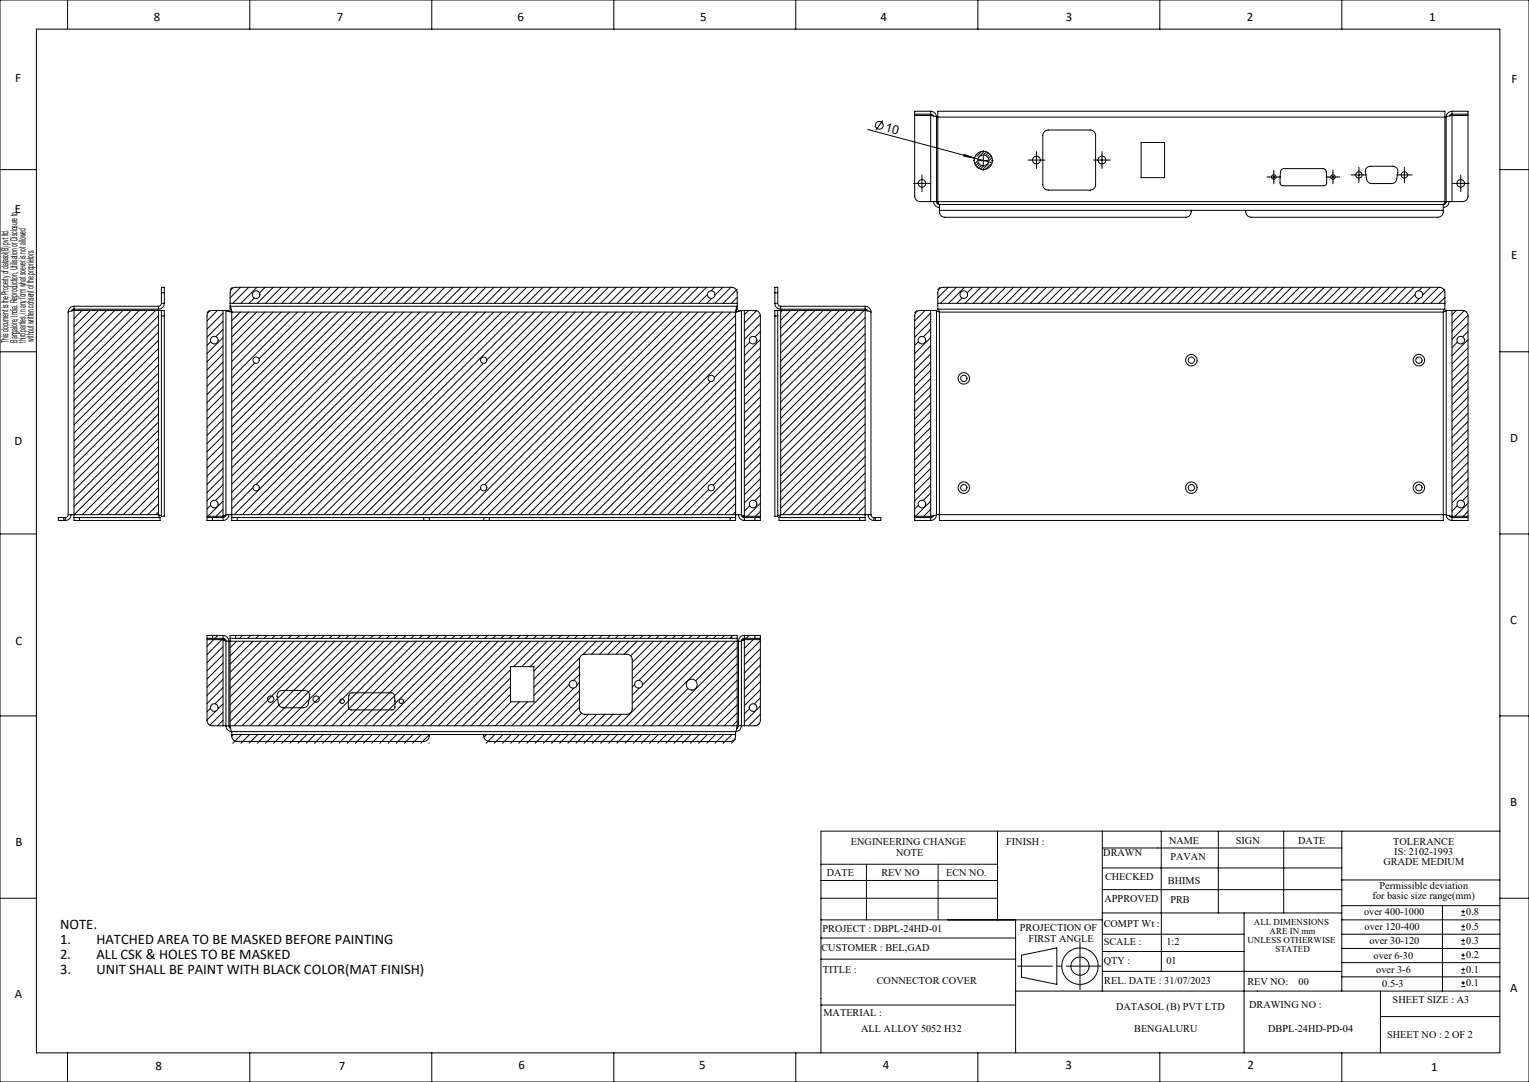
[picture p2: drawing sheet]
<svg xmlns="http://www.w3.org/2000/svg" width="420mm" height="297mm" viewBox="0 0 420 297" stroke-linecap="round" stroke-linejoin="round" font-family="sans-serif">
<g fill="none" stroke="#000" stroke-width=".27">
<path d="M0 0h420v297h-420zM10 8h402v281h-402zM18.6 0v7.9M68.6 0v8M118.6 0v8M168.6 0v8M218.6 0v8M268.6 0v8M318.6 0v8M368.6 0v8M238.3 35.5l29.4 7.9M242.5 33.1l-2 2.6"/>
<path d="M255.7 31.7h-4.4v22.1a1.5 1.5 0 0 0 1.5 1.5h2.9M255.7 31.7l1.6 .4M255.7 30.5a1.6 1.6 0 0 1 1.6 1.6M255.7 31.3l.7 .5M255.7 30.5v.8M255.7 31.7v23.6M255.7 30.5h-4.4v.8h4.4M257.3 32.1v23.2M257.6 32.1v-1.6h139.3v1.6M257.6 32.1v23.2M257.6 32.1h139.3M286.9 36.1l1.1-.4h11.5a1.5 1.5 0 0 1 1.5 1.5v13.5a1.5 1.5 0 0 1-1.5 1.5h-11.5a1.5 1.5 0 0 1-1.5-1.5v-13.5z"/>
<path d="M313.5 39.1h6.4v9.7h-6.4zM396.9 32.1v23.2M397.3 32.1v23.2M398.9 31.7h4.4v22.1a1.5 1.5 0 0 1-1.5 1.5h-2.9M398.9 31.7l-1.6 .4M398.9 31.3l-.8 .5M398.9 30.5a1.6 1.6 0 0 0-1.6 1.6M398.9 30.5v.8M398.9 31.7v23.6M398.9 30.5h4.4v.8h-4.4M0 46.6h10M252 50.3h2.5"/>
<path d="M253.3 49.1v2.5M255.7 55.3h1.6M256.5 55.3a1.6 1.6 0 0 0 1.6 1.6M257.3 55.3a.8 .8 0 0 0 .8 .8M257.6 55.3l.1 .8M257.6 55.3l.5 .8M257.6 55.3h139.3M258.1 57.7a1.57 1.57 0 0 0 1.5 1.9h66.1a1.56 1.56 0 0 0 1.5-1.9M258.1 56.1v1.6M258.1 57.7h138.4M258.1 56.1h138.4M264.9 42.4l2.8 1-3-.5z"/>
<path d="M267.7 43.4l4.8 1.3M268.6 44.1l-.8 .8M268.8 44.7l-.8 .7M268.9 44h2.5M269.1 45.1l-.7 .7M269.5 45.4l-.7 .8M269.6 41.6l-1.3 1.3M270.1 42.8v2.5M270.2 45.5l-.9 .9M270.4 41.6l-1.6 1.6M271 41.7l-.8 .8M271.5 42l-.7 .7"/>
<path d="M271.5 44.9l-1.6 1.6M271.9 42.3l-.7 .7M272.1 45.1l-1.3 1.4M272.2 42.7l-.7 .8M272.5 43.2l-.7 .8M272.6 43.9l-.3 .2M283.5 43.9h2.5M284.7 42.7v2.5M301.5 43.9h2.5M302.7 42.7v2.5M342.2 57.7a1.57 1.57 0 0 0 1.5 1.9h51.3a1.56 1.56 0 0 0 1.5-1.9M348.6 48.6h2.5"/>
<path d="M349.9 47.3v2.5M352 46.5l.6-.2h10.8a.9 .9 0 0 1 .9 .8l.1 3.1a.8 .8 0 0 1-.8 .8h-11.2a.8 .8 0 0 1-.8-.8l.1-3.1zM364.9 48.6h2.5M366.1 47.3v2.5M372 48h2.5M373.3 46.8v2.5M375.4 46.1l1-.5h6.2a1.4 1.4 0 0 1 1.4 1.7l-.4 1.9a1.4 1.4 0 0 1-1.3 1.2h-5.5a1.4 1.4 0 0 1-1.4-1.2l-.4-2.2zM384.5 48h2.5M385.8 46.8v2.5M396.5 56.1v1.6M396.9 55.3l-.1 .8M396.9 55.3l-.4 .8"/>
<path d="M397.3 55.3h1.6M397.3 55.3a.8 .8 0 0 1-.8 .8M398.1 55.3a1.6 1.6 0 0 1-1.6 1.6M400 50.3h2.5M401.3 49.1v2.5M412 46.6h8M63.8 78.9l-.6 .6M66.1 78.9l-2.9 2.8M68.3 78.9l-4.4 4.4M70.6 78.9l-4.4 4.4M72.8 78.9l-1.5 1.5M75.1 78.9l-4.4 4.4"/>
<path d="M77.3 78.9l-4.4 4.4M79.5 78.9l-4.4 4.4M81.8 78.9l-4.4 4.4M84 78.9l-4.4 4.4M86.3 78.9l-4.4 4.4M88.5 78.9l-4.4 4.4M90.8 78.9l-4.4 4.4M93 78.9l-4.4 4.4M95.3 78.9l-4.4 4.4M97.5 78.9l-4.4 4.4M99.8 78.9l-4.4 4.4M102 78.9l-4.4 4.4"/>
<path d="M104.2 78.9l-4.4 4.4M106.5 78.9l-4.4 4.4M108.7 78.9l-4.4 4.4M111 78.9l-4.4 4.4M113.2 78.9l-4.4 4.4M115.5 78.9l-4.4 4.4M117.7 78.9l-4.4 4.4M120 78.9l-4.4 4.4M122.2 78.9l-4.4 4.4M124.4 78.9l-4.4 4.4M126.7 78.9l-4.4 4.4M128.9 78.9l-4.4 4.4"/>
<path d="M131.2 78.9l-4.4 4.4M133.4 78.9l-4.4 4.4M135.7 78.9l-4.4 4.4M137.9 78.9l-4.4 4.4M140.2 78.9l-4.4 4.4M142.4 78.9l-4.4 4.4M144.7 78.9l-4.4 4.4M146.9 78.9l-4.4 4.4M149.1 78.9l-4.4 4.4M151.4 78.9l-4.4 4.4M153.6 78.9l-4.4 4.4M155.9 78.9l-4.4 4.4"/>
<path d="M158.1 78.9l-4.4 4.4M160.4 78.9l-4.4 4.4M162.6 78.9l-4.4 4.4M164.9 78.9l-4.4 4.4M167.1 78.9l-4.4 4.4M169.4 78.9l-4.4 4.4M171.6 78.9l-4.4 4.4M173.8 78.9l-4.4 4.4M176.1 78.9l-4.4 4.4M178.3 78.9l-4.4 4.4M180.6 78.9l-4.4 4.4M182.8 78.9l-4.4 4.4"/>
<path d="M185.1 78.9l-4.4 4.4M187.3 78.9l-4.4 4.4M189.6 78.9l-4.4 4.4M191.8 78.9l-4.4 4.4M194 78.9l-4.4 4.4M196.3 78.9l-1 .9M198.5 78.9l-2.1 2.1M200.8 78.9l-4.4 4.4M202.5 79.4l-3.9 3.9M258.2 78.9l-.6 .6M260.5 78.9l-2.9 2.8M262.7 78.9l-4.4 4.4"/>
<path d="M265 78.9l-4.4 4.4M267.2 78.9l-1.5 1.5M269.4 78.9l-4.4 4.4M271.7 78.9l-4.4 4.4M273.9 78.9l-4.4 4.4M276.2 78.9l-4.4 4.4M278.4 78.9l-4.4 4.4M280.7 78.9l-4.4 4.4M282.9 78.9l-4.4 4.4M285.2 78.9l-4.4 4.4M287.4 78.9l-4.4 4.4M289.7 78.9l-4.4 4.4"/>
<path d="M291.9 78.9l-4.4 4.4M294.1 78.9l-4.4 4.4M296.4 78.9l-4.4 4.4M298.6 78.9l-4.4 4.4M300.9 78.9l-4.4 4.4M303.1 78.9l-4.4 4.4M305.4 78.9l-4.4 4.4M307.6 78.9l-4.4 4.4M309.9 78.9l-4.4 4.4M312.1 78.9l-4.4 4.4M314.3 78.9l-4.4 4.4M316.6 78.9l-4.4 4.4"/>
<path d="M318.8 78.9l-4.4 4.4M321.1 78.9l-4.4 4.4M323.3 78.9l-4.4 4.4M325.6 78.9l-4.4 4.4M327.8 78.9l-4.4 4.4M330.1 78.9l-4.4 4.4M332.3 78.9l-4.4 4.4M334.6 78.9l-4.4 4.4M336.8 78.9l-4.4 4.4M339 78.9l-4.4 4.4M341.3 78.9l-4.4 4.4M343.5 78.9l-4.4 4.4"/>
<path d="M345.8 78.9l-4.4 4.4M348 78.9l-4.4 4.4M350.3 78.9l-4.4 4.4M352.5 78.9l-4.4 4.4M354.8 78.9l-4.4 4.4M357 78.9l-4.4 4.4M359.3 78.9l-4.4 4.4M361.5 78.9l-4.4 4.4M363.7 78.9l-4.4 4.4M366 78.9l-4.4 4.4M368.2 78.9l-4.4 4.4M370.5 78.9l-4.4 4.4"/>
<path d="M372.7 78.9l-4.4 4.4M375 78.9l-4.4 4.4M377.2 78.9l-4.4 4.4M379.5 78.9l-4.4 4.4M381.7 78.9l-4.4 4.4M383.9 78.9l-4.4 4.4M386.2 78.9l-4.4 4.4M388.4 78.9l-4.4 4.4M390.7 78.9l-1 .9M392.9 78.9l-2.1 2.1M395.2 78.9l-4.4 4.4M396.9 79.4l-3.9 3.9"/>
<path d="M0 96.6h10M18.7 85.7v55.6M20.3 85.2l-1.6 .5M20.3 84.1a1.6 1.6 0 0 0-1.6 1.6M20.3 84.9l-.7 .5M20.3 85.2h23.2M20.3 84.1h23.2M20.3 84.9h23.2M20.3 84.1v.8M20.3 85.2v56.1M22.5 85.2l-2.2 2.2M24.8 85.2l-4.5 4.5"/>
<path d="M27 85.2l-6.7 6.7M29.3 85.2l-9 9M31.5 85.2l-11.2 11.2M33.8 85.2l-13.5 13.5M36 85.2l-15.7 15.7M38.3 85.2l-18 17.9M40.5 85.2l-20.2 20.2M42.7 85.2l-22.4 22.4M43.5 86.7l-23.2 23.2M43.5 88.9l-23.2 23.2M43.5 91.2l-23.2 23.2M43.5 93.4l-23.2 23.2"/>
<path d="M43.5 95.7l-23.2 23.2M43.5 97.9l-23.2 23.2M43.5 85.2h.8M43.5 84.1v.8M43.5 85.2v56.1M44.3 85.2h.8v1.5M44.3 85.2v1.5M44.3 80.4v-1.5h.8v1.5M44.3 83.3a.8 .8 0 0 1-.8 .8M44.3 83.3h.8M44.3 86.7h.8M44.3 80.4h.8"/>
<path d="M44.3 80.4v2.9M44.3 86.7v55M45.1 83.3a1.6 1.6 0 0 1-1.6 1.6M45.1 86.7v55h-.8M45.1 80.4v2.9M57.5 85.2l-.6 .6M57.9 93.8l-1 1M59.7 85.2l-2.8 2.9M61.3 85.9l-4.4 4.4M61.3 88.2l-4.4 4.4M61.3 90.4l-2 2M61.3 92.7l-4.4 4.4"/>
<path d="M61.3 94.9l-4.4 4.4M61.3 97.2l-4.4 4.4M61.3 99.4l-4.4 4.4M61.3 85.2h.8M61.3 85.2h-2.9a1.5 1.5 0 0 0-1.5 1.5v55h4.4M61.3 85.2v56.5M62.1 85.2l1.6 .5M62.1 85.2h.8l.8 .5M62.1 85.2v56.1M63.2 84.1l.5 1.6M63.2 84.1v.8l.5 .8M63.2 83.3v.8"/>
<path d="M63.2 83.3v-2.9a1.5 1.5 0 0 1 1.5-1.5h136.3a1.5 1.5 0 0 1 1.5 1.5v2.9M63.2 84.1h139.3M63.2 83.3h139.3M63.7 85.7v55.6M63.7 85.7h138.4M63.8 85.7l-.1 .1M66 85.7l-2.3 2.3M68.3 85.7l-4.6 4.6M69.9 81.8l-1.5 1.5M70 99.7l-6.3 6.3M70.5 85.7l-6.8 6.8M72.7 85.7l-9 9.1"/>
<path d="M75 85.7l-11.3 11.3M77.2 85.7l-13.5 13.5M79.5 85.7l-15.8 15.8M81.7 85.7l-18 18M84 85.7l-12.8 12.8M86.2 85.7l-22.5 22.5M88.5 85.7l-24.8 24.8M90.7 85.7l-27 27M93 85.7l-29.3 29.3M95.2 85.7l-31.5 31.5M97.4 85.7l-33.7 33.7M99.7 85.7l-36 36"/>
<path d="M101.9 85.7l-38.2 38.2M104.2 85.7l-40.5 40.5M106.4 85.7l-42.7 42.7M108.7 85.7l-45 45M110.9 85.7l-47.2 47.2M113.2 85.7l-49.5 49.5M115.4 85.7l-51.7 51.7M117.6 85.7l-47.3 47.3M119.9 85.7l-55.4 55.3M122.1 85.7l-55.3 55.3M124.4 85.7l-55.4 55.3M126.6 85.7l-55.3 55.3"/>
<path d="M128.9 85.7l-55.4 55.3M131.1 85.7l-55.3 55.3M132.8 99.7l-41.3 41.3M133.4 85.7l-55.4 55.3M135.6 85.7l-55.3 55.3M137.9 85.7l-55.4 55.3M140.1 85.7l-55.3 55.3M142.3 85.7l-55.3 55.3M144.6 85.7l-55.4 55.3M146.8 85.7l-13.1 13.1M149.1 85.7l-55.4 55.3M151.3 85.7l-55.3 55.3"/>
<path d="M153.6 85.7l-55.4 55.3M155.8 85.7l-55.3 55.3M158.1 85.7l-55.4 55.3M160.3 85.7l-55.3 55.3M162.6 85.7l-55.4 55.3M164.8 85.7l-55.4 55.3M167 85.7l-55.3 55.3M169.3 85.7l-55.4 55.3M171.5 85.7l-55.3 55.3M173.8 85.7l-55.4 55.3M176 85.7l-55.3 55.3M178.3 85.7l-55.4 55.3"/>
<path d="M180.5 85.7l-47.4 47.3M182.8 85.7l-55.4 55.3M185 85.7l-55.3 55.3M187.2 85.7l-55.3 55.3M189.5 85.7l-55.4 55.3M191.7 85.7l-55.3 55.3M194 85.7l-55.4 55.3M194.3 80.8l-2.4 2.5M195.5 81.9l-1.4 1.4M196.2 85.7l-55.3 55.3M198.5 85.7l-55.4 55.3M200.7 85.7l-55.3 55.3"/>
<path d="M202.1 88.8l-52.2 52.2M202.1 91.1l-50 49.9M202.1 95.5l-45.5 45.5M202.1 97.8l-5.9 5.8M202.1 86.6l-54.5 54.4M202.1 93.3l-47.8 47.7M202.1 85.7v55.6M202.5 84.1l-.4 1.6M202.5 84.1v.8l-.4 .8M202.5 83.3v.8M202.5 81.6l-1.6 1.7M203.7 85.2l-1.6 .5"/>
<path d="M203.7 85.2h-.8l-.8 .5M203.7 85.2h.8M203.7 85.2v56.1M204.5 85.2h2.9a1.5 1.5 0 0 1 1.5 1.5v55h-4.4M204.5 85.2v56.5M205.7 85.2l-1.2 1.2M206 93.9l-1.5 1.5M207.9 85.2l-3.4 3.5M208.9 86.5l-4.4 4.4M208.9 88.7l-4.4 4.4M208.9 91l-1.5 1.5M208.9 93.2l-4.4 4.4"/>
<path d="M208.9 95.5l-4.4 4.4M208.9 97.7l-4.4 4.4M208.9 100l-4.4 4.4M212.8 80.4v-1.5h.8v1.5M212.8 83.3a1.6 1.6 0 0 0 1.6 1.6M212.8 83.3h.8M212.8 86.7v55h.8M212.8 86.7h.8M212.8 80.4v2.9M212.8 80.4h.8M213.6 85.2v1.5M213.6 85.2h-.8v1.5"/>
<path d="M213.6 85.2h.8M213.6 83.3a.8 .8 0 0 0 .8 .8M213.6 80.4v2.9M213.6 86.7v55M214.4 85.2h23.2M214.4 84.1h23.2M214.4 84.1v.8M214.4 85.2v56.1M214.4 84.9h23.2M214.9 85.2l-.5 .5M217.1 85.2l-2.7 2.7M219.4 85.2l-5 5"/>
<path d="M221.6 85.2l-7.2 7.2M223.9 85.2l-9.5 9.4M226.1 85.2l-11.7 11.7M228.4 85.2l-14 13.9M230.6 85.2l-16.2 16.2M232.8 85.2l-18.4 18.4M235.1 85.2l-20.7 20.7M237.3 85.2l-22.9 22.9M237.6 85.2l1.6 .5M237.6 84.1a1.6 1.6 0 0 1 1.6 1.6M237.6 84.9l.8 .5M237.6 84.1v.8"/>
<path d="M237.6 85.2v56.1M237.6 87.2l-23.2 23.2M237.6 89.4l-23.2 23.2M237.6 91.6l-23.2 23.2M237.6 93.9l-23.2 23.2M237.6 96.1l-23.2 23.2M237.6 98.4l-23.2 23.2M239.2 85.7v55.6M251.9 85.2l-.6 .6M252.3 93.8l-1 1M254.1 85.2l-2.8 2.9M255.7 85.9l-4.4 4.4"/>
<path d="M255.7 88.2l-4.4 4.4M255.7 90.4l-2 2M255.7 92.7l-4.4 4.4M255.7 94.9l-4.4 4.4M255.7 97.2l-4.4 4.4M255.7 99.4l-4.4 4.4M255.7 85.2h1.6M255.7 85.2h-2.9a1.5 1.5 0 0 0-1.5 1.5v55h4.4M255.7 85.2v56.5M257.3 85.2l.8 .5M257.3 85.2v56.1M257.6 83.3v-2.9a1.5 1.5 0 0 1 1.5-1.5h136.3a1.5 1.5 0 0 1 1.5 1.5v2.9"/>
<path d="M257.6 83.3v1.6M257.6 84.9l.5 .8M257.6 83.3h139.3M257.6 84.9h139.3M258.1 85.7h138.4M258.1 85.7v55.6M264.3 81.8l-1.5 1.5M388.7 80.8l-2.4 2.5M389.9 81.9l-1.4 1.4M396.5 85.7v55.6M396.9 81.6l-1.6 1.7M396.9 83.3v1.6"/>
<path d="M396.9 84.9l-.4 .8M397.3 85.2h1.6M397.3 85.2l-.8 .5M397.3 85.2v56.1M398.9 85.2h2.9a1.5 1.5 0 0 1 1.5 1.5v55h-4.4M398.9 85.2v56.5M400 85.2l-1.1 1.2M400.3 93.9l-1.4 1.5M402.3 85.2l-3.4 3.5M403.3 86.5l-4.4 4.4M403.3 88.7l-4.4 4.4M403.3 91l-1.5 1.5"/>
<path d="M403.3 93.2l-4.4 4.4M403.3 95.5l-4.4 4.4M403.3 97.7l-4.4 4.4M403.3 100l-4.4 4.4M412 96.6h8M43.5 100.2l-23.2 23.2M43.5 102.4l-23.2 23.2M43.5 104.6l-23.2 23.2M43.5 106.9l-23.2 23.2M43.5 109.1l-23.2 23.2M43.5 111.4l-23.2 23.2M43.5 113.6l-23.2 23.2"/>
<path d="M43.5 115.9l-23.2 23.2M43.5 118.1l-23.1 23.2M61.3 101.6l-4.4 4.4M61.3 106.1l-4.4 4.4M61.3 108.4l-4.4 4.4M61.3 110.6l-4.4 4.4M61.3 112.9l-4.4 4.4M61.3 115.1l-4.4 4.4M61.3 117.4l-4.4 4.4M61.3 119.6l-4.4 4.4M61.3 103.9l-4.4 4.4M195.1 104.7l-36.3 36.3"/>
<path d="M202.1 100l-41 41M202.1 102.3l-38.8 38.7M202.1 104.5l-36.5 36.5M202.1 106.8l-34.3 34.2M202.1 109l-32 32M202.1 111.3l-29.8 29.7M202.1 115.8l-25.3 25.2M202.1 118l-23.1 23M202.1 113.5l-27.5 27.5M208.9 102.2l-4.4 4.4M208.9 104.5l-4.4 4.4M208.9 106.7l-4.4 4.4"/>
<path d="M208.9 109l-4.4 4.4M208.9 111.2l-4.4 4.4M208.9 113.4l-4.4 4.4M208.9 115.7l-4.4 4.4M208.9 117.9l-4.4 4.4M237.6 100.6l-23.2 23.2M237.6 102.9l-23.2 23.2M237.6 105.1l-23.2 23.2M237.6 107.4l-23.2 23.2M237.6 109.6l-23.2 23.2M237.6 111.9l-23.2 23.2M237.6 114.1l-23.2 23.2"/>
<path d="M237.6 116.3l-23.2 23.2M237.6 118.6l-22.6 22.7M255.7 101.6l-4.4 4.4M255.7 106.1l-4.4 4.4M255.7 108.4l-4.4 4.4M255.7 110.6l-4.4 4.4M255.7 112.9l-4.4 4.4M255.7 115.1l-4.4 4.4M255.7 117.4l-4.4 4.4M255.7 119.6l-4.4 4.4M255.7 103.9l-4.4 4.4M403.3 102.2l-4.4 4.4"/>
<path d="M403.3 104.5l-4.4 4.4M403.3 106.7l-4.4 4.4M403.3 109l-4.4 4.4M403.3 111.2l-4.4 4.4M403.3 113.4l-4.4 4.4M403.3 115.7l-4.4 4.4M403.3 117.9l-4.4 4.4M43.5 120.4l-20.9 20.9M43.5 122.6l-18.6 18.7M43.5 124.8l-16.4 16.5M43.5 127.1l-14.1 14.2M43.5 129.3l-11.9 12"/>
<path d="M43.5 131.6l-9.7 9.7M43.5 133.8l-7.4 7.5M43.5 136.1l-5.2 5.2M43.5 138.3l-2.9 3M57.9 138.7l-1 1M61.3 126.3l-4.4 4.4M61.3 128.6l-4.4 4.4M61.3 130.8l-4.4 4.4M61.3 133.1l-4.4 4.4M61.3 135.3l-2.1 2.1M61.3 137.6l-4.2 4.1M61.3 139.8l-1.9 1.9"/>
<path d="M61.3 121.8l-4.4 4.4M61.3 124.1l-4.4 4.4M69.5 133.8l-5.8 5.9M132 134.1l-6.8 6.9M194.7 134.4l-6.7 6.6M202.1 120.2l-20.8 20.8M202.1 122.5l-18.6 18.5M202.1 124.7l-16.3 16.3M202.1 127l-6.2 6.2M202.1 129.2l-11.8 11.8M202.1 131.5l-9.6 9.5M202.1 133.7l-7.3 7.3"/>
<path d="M202.1 136l-5.1 5M202.1 138.2l-2.9 2.8M205.9 138.8l-1.4 1.5M208.9 120.2l-4.4 4.4M208.9 122.4l-4.4 4.4M208.9 124.7l-4.4 4.4M208.9 126.9l-4.4 4.4M208.9 129.2l-4.4 4.4M208.9 131.4l-4.4 4.4M208.9 133.6l-4.4 4.4M208.9 135.9l-1.6 1.5M208.9 138.1l-3.6 3.6"/>
<path d="M237.6 120.8l-20.4 20.5M237.6 123.1l-18.1 18.2M237.6 125.3l-15.9 16M237.6 127.6l-13.7 13.7M237.6 129.8l-11.4 11.5M237.6 132.1l-9.2 9.2M237.6 134.3l-6.9 7M237.6 136.5l-4.7 4.8M237.6 138.8l-2.4 2.5M252.3 138.7l-1 1M255.7 121.8l-4.4 4.4M255.7 126.3l-4.4 4.4"/>
<path d="M255.7 128.6l-4.4 4.4M255.7 130.8l-4.4 4.4M255.7 133.1l-4.4 4.4M255.7 135.3l-2.1 2.1M255.7 137.6l-4.2 4.1M255.7 139.8l-2 1.9M255.7 124.1l-4.4 4.4M400.3 138.8l-1.4 1.5M403.3 120.2l-4.4 4.4M403.3 122.4l-4.4 4.4M403.3 124.7l-4.4 4.4M403.3 126.9l-4.4 4.4"/>
<path d="M403.3 129.2l-4.4 4.4M403.3 131.4l-4.4 4.4M403.3 133.6l-4.4 4.4M403.3 135.9l-1.6 1.5M403.3 138.1l-3.6 3.6M0 146.6h10M17.5 142.1h-1.5v.8h1.5M17.5 142.9h.4M17.5 142.1h.4M17.5 142.1v.8M17.9 142.1v.8M18.7 141.3h1.6"/>
<path d="M18.7 141.3a.8 .8 0 0 1-.8 .8M19.5 141.3a1.6 1.6 0 0 1-1.6 1.6M20.3 142.1h1.5M20.3 142.1v.8h1.5M20.3 141.3v.8M20.3 141.3h23.2M21.8 142.1h22.2M21.8 142.1v.8M43.5 140.6l-.7 .7M43.5 141.3l.8 .4M43.5 141.3l.5 .8M44 142.1v.8h-22.2"/>
<path d="M58.4 142.1h-1.5v.8h1.5M58.4 142.9h2.9M58.4 142.1h2.9M58.4 142.1v.8M61.3 142.1v.8M62 141.6l-.7 .1M62.1 141.3h1.6M62.1 141.3a.8 .8 0 0 1-.8 .8M62.1 141.3l-.8 .4M62.9 141.3a1.6 1.6 0 0 1-1.6 1.6M63.7 142.1v.8h1.5M63.7 142.1h1.5"/>
<path d="M63.7 141.3v.8M63.7 141.3h138.4M65.2 142.9h51.2M65.2 142.1h51.2M65.2 142.1v.8M116.4 142.9h1.5M116.4 142.1h1.5M116.4 142.1v.8M117.9 142.1v.8M117.9 142.9h15M117.9 142.1h15M132.9 142.1h1.5"/>
<path d="M132.9 142.9h1.5M132.9 142.1v.8M134.4 142.1v.8M134.4 142.9h66.2M134.4 142.1h66.2M200.6 142.1h1.5M200.6 142.1v.8M202.1 140.4l-.6 .6M202.1 142.1v.8h-1.5M202.1 141.3v.8M202.1 141.3h1.6M202.9 141.3a1.6 1.6 0 0 0 1.6 1.6"/>
<path d="M203.7 141.3a.8 .8 0 0 0 .8 .8M203.7 141.3l.8 .4M203.7 141.6l.8 .1M204.5 142.9h2.9M204.5 142.1h2.9M204.5 142.1v.8M207.4 142.1h1.5v.8h-1.5M207.4 142.1v.8M208.9 140.4l-1.4 1.3M214 142.1v.8h22.1M214 142.1h22.1M214.4 141.3l-.8 .4"/>
<path d="M214.4 141.3l-.4 .8M214.4 141.3h23.2M236.1 142.1h1.5M236.1 142.1v.8M237.6 142.1v.8h-1.5M237.6 141.3v.8M237.6 141.3h1.6M237.6 141l-.2 .3M238.4 141.3a1.6 1.6 0 0 0 1.6 1.6M239.2 141.3a.8 .8 0 0 0 .8 .8M240 142.9h.4M240 142.1h.4"/>
<path d="M240 142.1v.8M240.4 142.1h1.5v.8h-1.5M240.4 142.1v.8M255.7 142.1h-4.4v.8h4.4M255.7 142.1v.8M256.4 141.6l-.7 .5M257.3 141.3l-1.6 .4M257.3 141.3a1.6 1.6 0 0 1-1.6 1.6M257.3 141.3h.8M258.1 141.3v1.6h138.4v-1.6M258.1 141.3h138.4M396.5 141.3h.8"/>
<path d="M397.3 141.3l1.6 .4M397.3 141.3a1.6 1.6 0 0 0 1.6 1.6M398.1 141.6l.8 .5M398.9 142.1h4.4v.8h-4.4M398.9 142.1v.8M403.3 140.4l-1.4 1.3M412 146.6h8M58.4 174.4h-1.5v.8h1.5M58.4 174.4v.8M58.4 175.2h2.9M58.4 174.4h2.9M58.7 175.6l-1.8 1.8"/>
<path d="M59.9 174.4l-.8 .8M61 175.6l-4.1 4.1M61.3 174.4a1.6 1.6 0 0 1 1.6 1.6M61.3 175.2a.8 .8 0 0 1 .8 .8M61.3 175.6l.7 .1M61.3 175.6l.8 .4M61.3 175.6h-4.4v22.1a1.5 1.5 0 0 0 1.5 1.5h2.9M61.3 174.4v.8M61.3 175.6v23.6M61.3 177.5l-4.4 4.4M61.3 179.8l-4.4 4.4M62.1 176v23.2"/>
<path d="M62.1 176h.8M62.9 176v23.2M63.2 175.2h1.5M63.2 175.2v.8M63.2 176v23.2M63.2 176h139.3M64.7 174.4h-1.5v.8M64.7 174.4v.8M64.7 175.2h136.3M64.7 174.4h136.3M65 176l-1.8 1.8M66.6 174.4l-.8 .8"/>
<path d="M67.2 176l-4 4M68.8 174.4l-.8 .8M69.5 176l-6.3 6.3M71.1 174.4l-.8 .8M71.7 176l-8.5 8.5M73.3 174.4l-.8 .8M74 176l-10.8 10.8M75.6 174.4l-.8 .8M76.2 176l-13 13M77.8 174.4l-.8 .8M78.5 176l-15.3 15.3M80.1 174.4l-.8 .8"/>
<path d="M80.7 176l-17.5 17.5M82.3 174.4l-.8 .8M83 176l-19.8 19.8M84.6 174.4l-.8 .8M85.2 176l-22 22M86.8 174.4l-.8 .8M87.4 176l-23.2 23.2M89 174.4l-.8 .8M89.7 176l-23.2 23.2M91.3 174.4l-.8 .8M91.9 176l-23.2 23.2M93.5 174.4l-.8 .8"/>
<path d="M94.2 176l-23.2 23.2M95.8 174.4l-.8 .8M96.4 176l-23.2 23.2M98 174.4l-.8 .8M98.7 176l-23.2 23.2M100.3 174.4l-.8 .8M100.9 176l-23.2 23.2M102.5 174.4l-.8 .8M103.2 176l-23.2 23.2M104.8 174.4l-.8 .8M105.4 176l-23.2 23.2M107 174.4l-.8 .8"/>
<path d="M107.7 176l-23.2 23.2M109.3 174.4l-.8 .8M109.9 176l-23.2 23.2M111.5 174.4l-.8 .8M112.1 176l-23.2 23.2M113.7 174.4l-.8 .8M114.4 176l-23.2 23.2M116 174.4l-.8 .8M116.6 176l-23.2 23.2M118.2 174.4l-.8 .8M118.9 176l-23.2 23.2M120.5 174.4l-.8 .8"/>
<path d="M121.1 176l-23.2 23.2M122.7 174.4l-.8 .8M123.4 176l-23.2 23.2M125 174.4l-.8 .8M125.6 176l-23.2 23.2M127.2 174.4l-.8 .8M127.9 176l-23.2 23.2M129.5 174.4l-.8 .8M130.1 176l-23.2 23.2M131.7 174.4l-.8 .8M132.4 176l-23.2 23.2M134 174.4l-.8 .8"/>
<path d="M134.6 176l-23.2 23.2M136.2 174.4l-.8 .8M136.8 176l-23.2 23.2M138.4 174.4l-.8 .8M139.1 176l-23.2 23.2M140.7 174.4l-.8 .8M141.3 176l-23.2 23.2M142.9 174.4l-.8 .8M143.6 176l-23.2 23.2M145.2 174.4l-.8 .8M145.8 176l-23.2 23.2M147.4 174.4l-.8 .8"/>
<path d="M148.1 176l-7 7M149.7 174.4l-.8 .8M150.3 176l-7 7M151.9 174.4l-.8 .8M152.6 176l-7 7M154.2 174.4l-.8 .8M154.8 176l-8.1 8.2M156.4 174.4l-.8 .8M157 176l-10.3 10.4M158.6 174.4l-.8 .8M159.3 176l-12.6 12.6M160.9 174.4l-.8 .8"/>
<path d="M161.5 176l-14.8 14.9M163.1 174.4l-.8 .8M163.8 176l-3.7 3.7M165.4 174.4l-.8 .8M166 176l-3.5 3.6M167.6 174.4l-.8 .8M168.3 176l-3.6 3.6M169.9 174.4l-.8 .8M170.5 176l-3.5 3.6M172.1 174.4l-.8 .8M172.8 176l-3.6 3.6M174.4 174.4l-.8 .8"/>
<path d="M175 176l-3.5 3.6M176.6 174.4l-.8 .8M177.3 176l-4.1 4M178.9 174.4l-.8 .8M179.5 176l-5.8 5.9M181.1 174.4l-.8 .8M181.7 176l-8 8.1M183.3 174.4l-.8 .8M184 176l-10.3 10.3M185.6 174.4l-.8 .8M186.2 176l-10.7 10.7M187.8 174.4l-.8 .8"/>
<path d="M188.5 176l-12 12M190.1 174.4l-.8 .8M190.7 176l-17 17.1M192.3 174.4l-.8 .8M193 176l-23.2 23.2M194.6 174.4l-.8 .8M195.2 176l-23.2 23.2M196.8 174.4l-.8 .8M197.5 176l-23.2 23.2M199.1 174.4l-.8 .8M199.7 176l-23.2 23.2M201 175.2h1.5"/>
<path d="M201 174.4h1.5v.8M201 174.4v.8M201 174.7l-.5 .5M201.9 176l-10.8 10.9M202.5 175.2v.8M202.5 176v23.2M202.5 177.7l-21.5 21.5M202.5 179.9l-19.3 19.3M202.9 176h.8M202.9 176v23.2M203.7 176v23.2M204.5 175.2a.8 .8 0 0 0-.8 .8"/>
<path d="M204.5 174.4a1.6 1.6 0 0 0-1.6 1.6M204.5 175.6l-.8 .1M204.5 175.6l-.8 .4M204.5 175.6h4.4v22.1a1.5 1.5 0 0 1-1.5 1.5h-2.9M204.5 174.4v.8M204.5 175.6v23.6M204.5 175.2h2.9M204.5 174.4h2.9M204.6 175.6l-.1 .2M205.8 174.4l-.8 .8M206.9 175.6l-2.4 2.4M207.4 174.4h1.5v.8h-1.5"/>
<path d="M207.4 174.4v.8M207.4 175.1l-.2 .1M208.9 175.8l-4.4 4.4M208.9 178.1l-4.4 4.4M0 196.5h10M57.8 194.4l-.9 1M59.3 195.2l-2.4 2.4M61.3 199.2h.8M61.3 182l-4.4 4.4M61.3 184.2l-4.4 4.4M61.3 186.5l-4.4 4.4M61.3 188.7l-4.4 4.4"/>
<path d="M61.3 191l-2.2 2.2M61.3 193.2l-1.5 1.5M61.3 195.5l-3.6 3.6M61.3 197.7l-1.5 1.5M62.1 199.2a1.6 1.6 0 0 0 1.6 1.6M62.1 199.2h.8M62.9 199.2l.4 .7M63.2 199.2l.5 1.6M63.2 199.2h139.3M76.4 190l1.1-.5h6.2a1.4 1.4 0 0 1 1.4 1.7l-.4 1.9a1.4 1.4 0 0 1-1.4 1.2h-5.4a1.4 1.4 0 0 1-1.4-1.2l-.4-2.2zM96.1 190.4l.6-.2h10.8a.9 .9 0 0 1 .9 .8l.1 3.1a.8 .8 0 0 1-.8 .8h-11.2a.8 .8 0 0 1-.8-.8l.1-3.1zM140.2 183.9l-15.3 15.3"/>
<path d="M140.2 186.1l-13.1 13.1M140.2 188.4l-10.8 10.8M140.2 190.6l-8.6 8.6M140.2 183h6.5v9.6h-6.5zM140.4 192.6l-6.6 6.6M142.7 192.6l-6.6 6.6M144.9 192.6l-6.6 6.6M156.3 187.9l-11.2 11.3M157.7 188.9l-10.4 10.3M159.2 182.9l-16.4 16.3M159.2 185.1l-1.7 1.7M159.2 187.4l-.7 .7"/>
<path d="M159.2 189.6l-9.6 9.6M159.2 191.9l-7.4 7.3M159.2 194.1l-5.1 5.1M159.3 180.5l-18.7 18.7M159.6 180l1.1-.4h11.5a1.5 1.5 0 0 1 1.5 1.5v13.5a1.5 1.5 0 0 1-1.5 1.5h-11.5a1.5 1.5 0 0 1-1.5-1.5v-13.5zM159.8 195.8l-3.5 3.4M161.7 196.1l-3.2 3.1M163.9 196.1l-3.1 3.1M166.2 196.1l-3.2 3.1M168.4 196.1l-3.1 3.1M170.7 196.1l-3.2 3.1M174.3 187.9l-.6 .7"/>
<path d="M175.6 188.9l-1.9 1.9M189 189l-10.3 10.2M202.5 199.2l-.4 1.6M202.5 182.2l-17 17M202.5 184.4l-14.8 14.8M202.5 186.7l-12.5 12.5M202.5 188.9l-10.3 10.3M202.5 191.2l-8 8M202.5 193.4l-5.8 5.8M202.5 195.7l-3.5 3.5M202.5 197.9l-1.3 1.3M202.9 199.2l-.5 .8"/>
<path d="M202.9 199.2h.8M203.7 199.2a1.6 1.6 0 0 1-1.6 1.6M203.7 199.2h.8M205.9 194.6l-1.4 1.4M208.6 198.5l-.4 .5M208.9 180.3l-4.4 4.4M208.9 182.6l-4.4 4.4M208.9 184.8l-4.4 4.4M208.9 187.1l-4.4 4.4M208.9 189.3l-4.4 4.4M208.9 191.6l-1.7 1.6M208.9 193.8l-4.4 4.4"/>
<path d="M208.9 196l-3.2 3.2M412 196.5h8M63.7 200.8v.8M63.7 201.6v.4M63.7 200.8h138.4M63.7 201.6h138.4M64.1 201.6l-.4 .5M66.3 201.6l-2.4 2.4M68.6 201.6l-2.4 2.4M70.8 201.6l-2.4 2.4M73.1 201.6l-2.4 2.4M75.3 201.6l-2.4 2.4"/>
<path d="M77.6 201.6l-2.4 2.4M79.8 201.6l-2.4 2.4M82.1 201.6l-2.4 2.4M84.3 201.6l-2.4 2.4M86.5 201.6l-2.4 2.4M88.8 201.6l-2.4 2.4M91 201.6l-2.4 2.4M93.3 201.6l-2.4 2.4M95.5 201.6l-2.4 2.4M97.8 201.6l-2.4 2.4M100 201.6l-2.4 2.4M102.3 201.6l-2.4 2.4"/>
<path d="M104.5 201.6l-2.4 2.4M106.8 201.6l-2.4 2.4M109 201.6l-2.4 2.4M111.2 201.6l-2.4 2.4M113.5 201.6l-2.4 2.4M115.7 201.6l-2.4 2.4M117.9 201.6a1.57 1.57 0 0 1-1.5 1.9h-51.2a1.5 1.5 0 0 1-1.5-1.5M117.9 201.7l-2.3 2.3M117.9 203.9l-.1 .1M132.9 201.6a1.57 1.57 0 0 0 1.5 1.9h66.2a1.56 1.56 0 0 0 1.5-1.9M133.7 201.6l-.8 .8M135.9 201.6l-2.4 2.4"/>
<path d="M138.2 201.6l-2.4 2.4M140.4 201.6l-2.4 2.4M142.7 201.6l-2.4 2.4M144.9 201.6l-2.4 2.4M147.2 201.6l-2.4 2.4M149.4 201.6l-2.4 2.4M151.7 201.6l-2.4 2.4M153.9 201.6l-2.4 2.4M156.1 201.6l-2.4 2.4M158.4 201.6l-2.4 2.4M160.6 201.6l-2.4 2.4M162.9 201.6l-2.4 2.4"/>
<path d="M165.1 201.6l-2.4 2.4M167.4 201.6l-2.4 2.4M169.6 201.6l-2.4 2.4M171.9 201.6l-2.4 2.4M174.1 201.6l-2.4 2.4M176.3 201.6l-2.4 2.4M178.6 201.6l-2.4 2.4M180.8 201.6l-2.4 2.4M183.1 201.6l-2.4 2.4M185.3 201.6l-2.4 2.4M187.6 201.6l-2.4 2.4M189.8 201.6l-2.4 2.4"/>
<path d="M192.1 201.6l-2.4 2.4M194.3 201.6l-2.4 2.4M196.6 201.6l-2.4 2.4M198.8 201.6l-2.4 2.4M201 201.6l-2.4 2.4M202.1 202.8l-1.2 1.2M202.1 200.8v.8M225.5 237.2h48.5M225.5 228.1v60.9M274 228.1v24.4M302.8 232.8h65.8M302.8 238.2h65.8"/>
<path d="M319 228.1v38.5M334.7 228.1v22.5M352.6 228.1v22.5M368.6 228.1v43.9M412 228.1h-109.2v43.9M0 246.6h10M225.5 246.6h48.5M225.5 252.5h77.3M225.5 257.5h53.5M225.5 241.7h48.5M279 252.5v36.5M296.7 258.7v13"/>
<path d="M302.8 256.4h38.9M302.8 244.2h65.8M302.8 250.6h65.8M341.7 250.6v38.4M368.6 256.4h43.4M368.6 252.5h43.4M368.6 248.6h43.4M368.6 241.5h43.4M396.2 248.6v23.4M401.4 251.2h1M401.4 250.2h1M401.4 255.3h1"/>
<path d="M401.4 254.3h1M401.4 259.2h1M401.4 258.2h1M401.9 249.7v1M401.9 253.8v1M401.9 257.7v1M412 246.6h8M225.5 263.3h53.5M225.5 275.9h53.5M279 272h133M280.6 262.2l9.7-2v10l-9.7-2zM302.8 266.6h65.8"/>
<path d="M302.8 261.2h38.9M368.6 268.1h43.4M368.6 264.2h43.4M368.6 260.3h43.4M379.2 279h32.8M379.2 272v17M401.4 263.2h1M401.4 262.2h1M401.4 267.1h1M401.4 266.1h1M401.4 270.8h1M401.4 269.8h1"/>
<path d="M401.9 261.7v1M401.9 265.6v1M401.9 269.3v1M18.5 289v8M68.6 289v8M118.6 289v8M168.6 289v8M218.6 289v8M268.6 289v8M318.6 289v8M368.6 289v8"/>
<circle cx="241.5" cy="34.4" r="1.07"/>
<circle cx="253.3" cy="50.3" r="1.05"/>
<circle cx="270.1" cy="44" r="1.5"/>
<circle cx="270.1" cy="44" r="2.5"/>
<circle cx="284.7" cy="43.9" r="1.07"/>
<circle cx="302.7" cy="43.9" r="1.08"/>
<circle cx="349.9" cy="48.6" r=".63"/>
<circle cx="366.1" cy="48.6" r=".63"/>
<circle cx="373.3" cy="48" r=".87"/>
<circle cx="385.8" cy="48" r=".87"/>
<circle cx="401.3" cy="50.3" r="1.05"/>
<circle cx="58.9" cy="93.4" r="1.05"/>
<circle cx="70.4" cy="80.9" r="1.05"/>
<circle cx="70.4" cy="98.9" r=".87"/>
<circle cx="132.9" cy="98.9" r=".87"/>
<circle cx="195.4" cy="80.9" r="1.05"/>
<circle cx="206.9" cy="93.4" r="1.05"/>
<circle cx="253.3" cy="93.4" r="1.05"/>
<circle cx="264.8" cy="80.9" r="1.05"/>
<circle cx="327.3" cy="98.9" r="1.57"/>
<circle cx="327.3" cy="98.9" r=".87"/>
<circle cx="389.8" cy="98.9" r=".87"/>
<circle cx="389.8" cy="80.9" r="1.05"/>
<circle cx="389.8" cy="98.9" r="1.58"/>
<circle cx="401.3" cy="93.4" r="1.05"/>
<circle cx="195.4" cy="103.9" r=".87"/>
<circle cx="264.8" cy="103.9" r="1.57"/>
<circle cx="264.8" cy="103.9" r=".87"/>
<circle cx="58.9" cy="138.4" r="1.05"/>
<circle cx="70.4" cy="133.9" r=".87"/>
<circle cx="132.9" cy="133.9" r=".87"/>
<circle cx="195.4" cy="133.9" r=".87"/>
<circle cx="206.9" cy="138.4" r="1.05"/>
<circle cx="253.3" cy="138.4" r="1.05"/>
<circle cx="264.8" cy="133.9" r="1.57"/>
<circle cx="264.8" cy="133.9" r=".87"/>
<circle cx="327.3" cy="133.9" r="1.57"/>
<circle cx="327.3" cy="133.9" r=".87"/>
<circle cx="389.8" cy="133.9" r=".87"/>
<circle cx="389.8" cy="133.9" r="1.58"/>
<circle cx="401.3" cy="138.4" r="1.05"/>
<circle cx="58.9" cy="194.2" r="1.05"/>
<circle cx="74.3" cy="191.9" r=".87"/>
<circle cx="86.8" cy="191.9" r=".87"/>
<circle cx="94" cy="192.5" r=".62"/>
<circle cx="110.2" cy="192.5" r=".62"/>
<circle cx="157.4" cy="187.8" r="1.07"/>
<circle cx="175.4" cy="187.8" r="1.08"/>
<circle cx="190" cy="187.9" r="1.5"/>
<circle cx="206.9" cy="194.2" r="1.05"/>
<circle cx="296.7" cy="265.2" r="5"/>
<circle cx="296.7" cy="265.2" r="2.5"/>
</g>
<path d="M302.4 265.2h-22.9" fill="none" stroke="#000" stroke-width=".27" stroke-dasharray="15.2 1.3 1.3 1.3" stroke-dashoffset="5.7"/>
<path d="M238 237.2v15.3M257.7 237.2v15.3" fill="none" stroke="#080808" stroke-width=".27"/>
<path d="M225.5 228.1h77.3" fill="none" stroke="#0b0b0b" stroke-width=".27"/>
<g fill="none" stroke="#000" stroke-width=".27" stroke-dasharray="15.2 1.3 1.3 1.3">
<path d="M252 50.3h-1M253.3 49.1v-1.1M253.3 51.6v1M254.5 50.3h1.1M267.6 44h-.2M270.1 41.5v-.2M270.1 46.5v.3M272.6 44h.3M283.5 43.9h-1.1M284.7 42.7v-1.1M284.7 45.2v1.1M286 43.9h1"/>
<path d="M301.5 43.9h-1.1M302.7 42.7v-1.1M302.7 45.2v1.1M304 43.9h1M348.6 48.6h-.6M349.9 47.3v-.6M349.9 49.8v.7M351.1 48.6h.7M364.9 48.6h-.6M366.1 47.3v-.6M366.1 49.8v.7M367.4 48.6h.6"/>
<path d="M372 48h-.9M373.3 46.8v-.9M373.3 49.3v.8M374.5 48h.9M384.5 48h-.9M385.8 46.8v-.9M385.8 49.3v.8M387 48h.9M400 50.3h-1M401.3 49.1v-1.1M401.3 51.6v1M402.5 50.3h1.1"/>
</g>
<path d="M264.9 42.4l2.8 1-3-.5z" fill="#000"/>
<g font-size="4">
<text x="16.5" y="255">NOTE.</text>
<text x="16.5" y="259.1">1.</text>
<text x="16.5" y="263.2">2.</text>
<text x="26.5" y="259.1">HATCHED AREA TO BE MASKED BEFORE PAINTING</text>
<text x="26.5" y="263.2">ALL CSK &amp; HOLES TO BE MASKED</text>
<text x="16.5" y="267.2">3.</text>
<text x="26.5" y="267.2">UNIT SHALL BE PAINT WITH BLACK COLOR(MAT FINISH)</text>
</g>
<g font-size="3.5">
<text x="42.3" y="5.6">8</text>
<text x="92.6" y="5.6">7</text>
<text x="142.1" y="5.6">6</text>
<text x="192.4" y="5.6">5</text>
<text x="241.9" y="5.6">4</text>
<text x="292.8" y="5.6">3</text>
<text x="342.5" y="5.6">2</text>
<text x="392.5" y="5.6">1</text>
<text x="4.2" y="22.5">F</text>
<text x="415.2" y="22.9">F</text>
<text x="4" y="58.3">E</text>
<text x="415.1" y="71.2">E</text>
<text x="4" y="122.2">D</text>
<text x="414.8" y="121.2">D</text>
<text x="414.9" y="171.3">C</text>
<text x="4.2" y="177.2">C</text>
<text x="414.9" y="221.2">B</text>
<text x="4.2" y="232.2">B</text>
<text x="4.1" y="273.8">A</text>
<text x="414.9" y="272.2">A</text>
<text x="42.7" y="293.8">8</text>
<text x="93.1" y="293.8">7</text>
<text x="142.4" y="293.4">6</text>
<text x="192.1" y="293.4">5</text>
<text x="242.5" y="293.4">4</text>
<text x="292.7" y="293.4">3</text>
<text x="342.6" y="293.4">2</text>
<text x="393.1" y="294.1">1</text>
</g>
<text font-size="3.4" x="242.9" y="36" transform="rotate(15 242.9 36)">10</text>
<g font-size="2.8" fill="#0d0000">
<text x="233.7" y="232.1">ENGINEERING CHANGE</text>
<text x="246.1" y="234.9">NOTE</text>
</g>
<g font-size="2.8">
<text x="276.4" y="232.1">FINISH :</text>
<text x="321.1" y="231.6">NAME</text>
<text x="339.5" y="231.6">SIGN</text>
<text x="356.6" y="231.6">DATE</text>
<text x="382.7" y="231.9">TOLERANCE</text>
<text x="303.1" y="234.9">DRAWN</text>
<text x="321.5" y="236.1">PAVAN</text>
<text x="380" y="237.6">GRADE MEDIUM</text>
<text x="383" y="234.7">IS: 2102-1993</text>
<text x="242.1" y="240.6">REV NO</text>
<text x="303.5" y="241.7">CHECKED</text>
<text x="320.8" y="242.6">BHIMS</text>
<text x="378.9" y="244">Permissible deviation</text>
<text x="303.4" y="247.5">APPROVED</text>
<text x="321.5" y="247.8">PRB</text>
<text x="374.7" y="251.1">over 400-1000</text>
<text x="377" y="246.9">for basic size range(mm)</text>
<text x="402.8" y="251.1">0.8</text>
<text x="225.9" y="255.9">PROJECT : DBPL-24HD-01</text>
<text x="280.2" y="255.6">PROJECTION OF</text>
<text x="303.2" y="254.5">COMPT Wt :</text>
<text x="374.8" y="255.3">over 120-400</text>
<text x="402.8" y="255.2">0.5</text>
<text x="225.6" y="261">CUSTOMER : BEL,GAD</text>
<text x="282.5" y="258.5">FIRST ANGLE</text>
<text x="303.2" y="259.3">SCALE :</text>
<text x="320.4" y="259.5">1:2</text>
<text x="376.2" y="259.1">over 30-120</text>
<text x="377.3" y="263.2">over 6-30</text>
<text x="402.8" y="259.1">0.3</text>
<text x="402.8" y="263.1">0.2</text>
<text x="226" y="267">TITLE :</text>
<text x="303.2" y="264.5">QTY :</text>
<text x="320.4" y="264.5">01</text>
<text x="378.1" y="267.2">over 3-6</text>
<text x="402.8" y="267">0.1</text>
<text x="240.8" y="270.2">CONNECTOR COVER</text>
<text x="303.3" y="270.2">REL. DATE : 31/07/2023</text>
<text x="342.7" y="270.3">REV NO:</text>
<text x="356.7" y="270.3">00</text>
<text x="379.7" y="270.9">0.5-3</text>
<text x="382.5" y="275.4">SHEET SIZE : A3</text>
<text x="402.8" y="270.7">0.1</text>
<text x="226.2" y="278.8">MATERIAL :</text>
<text x="306.6" y="277.2">DATASOL (B) PVT LTD</text>
<text x="343.1" y="276.7">DRAWING NO :</text>
<text x="236.5" y="283.3">ALL ALLOY 5052 H32</text>
<text x="311.5" y="283.3">BENGALURU</text>
<text x="348.3" y="283.3">DBPL-24HD-PD-04</text>
<text x="381" y="284.9">SHEET NO : 2 OF 2</text>
</g>
<g font-size="2.8" fill="#060606">
<text x="227.1" y="240.6">DATE</text>
<text x="259.9" y="240.6">ECN NO.</text>
</g>
<text font-size="2.7" fill="#030303" x="2.4" y="94.1" transform="rotate(-90 2.4 94.1)">This document is the Property of datasol(B) pvt ltd.</text>
<text font-size="2.7" fill="#000204" x="4.8" y="94.1" transform="rotate(-90 4.8 94.1)">Bangalore, India. Reproduction, Utilisation or Disclosure to</text>
<text font-size="2.7" fill="#000b15" x="7.1" y="94.1" transform="rotate(-90 7.1 94.1)">third parties, in any form what soever is not allowed</text>
<text font-size="2.7" fill="#00060d" x="9.3" y="93.8" transform="rotate(-90 9.3 93.8)">without written consent of the proprietors.</text>
<g font-size="2.5">
<text x="344.4" y="253.9">ALL DIMENSIONS</text>
<text x="348.8" y="256.3">ARE IN mm</text>
<text x="342.7" y="258.8">UNLESS OTHERWISE</text>
<text x="350.3" y="261.3">STATED</text>
</g>
</svg>
